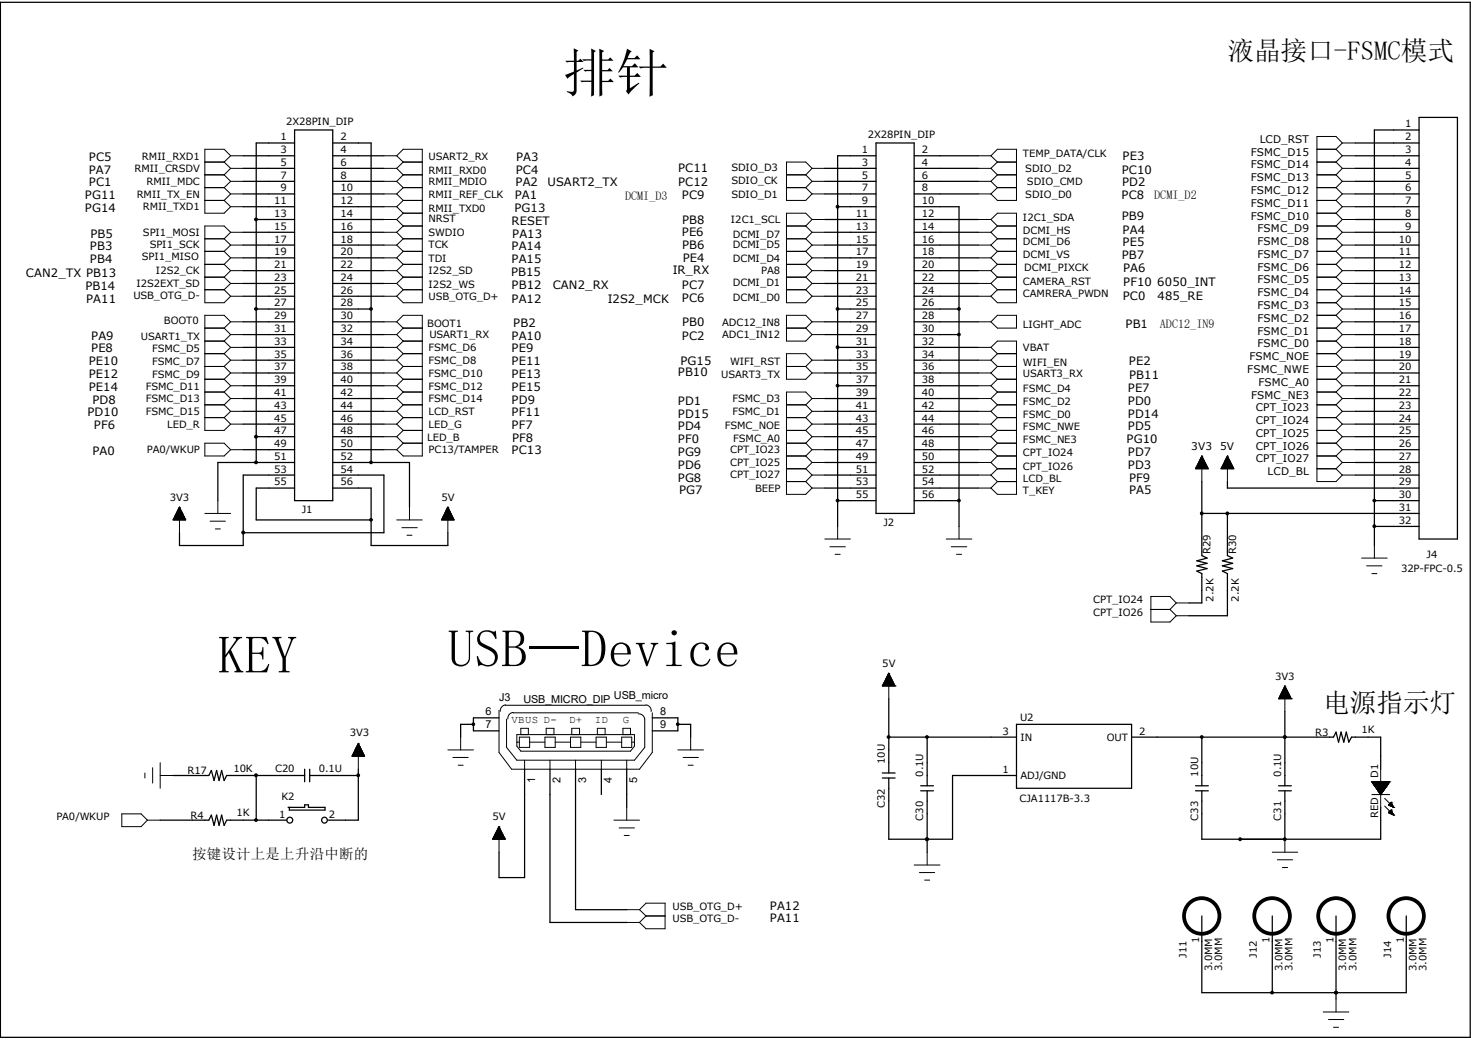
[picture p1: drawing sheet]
<svg xmlns="http://www.w3.org/2000/svg" width="297mm" height="210mm" viewBox="0 0 297 210" stroke-linecap="round" stroke-linejoin="round" font-family="sans-serif">
<g fill="none" stroke="#000" stroke-width=".25">
<path d="M.1 .5h296.7v209h-296.7zM49.1 31.5h10.4M49.1 34h10.4M49.1 36.6h10.4M49.1 39.2h10.4M59.5 26.2h7.7v74.9h-7.7zM59.5 28.9h-7.8v64.5M67.2 28.9h7.7v64.5M67.2 31.5h10.3M67.2 34h10.3M67.2 36.6h10.3M67.2 39.2h10.3"/>
<path d="M166.5 34h10.4M166.5 36.6h10.4M166.5 39.2h10.4M176.9 28.9h7.7v74.8h-7.7zM176.9 31.5h-7.8v74.8M184.6 31.5h12.9M184.6 34h12.9M184.6 36.6h12.9M184.6 39.2h12.9M273.6 28.9h12.9M273.6 31.5h12.9M273.6 34h12.9"/>
<path d="M273.6 36.6h12.9M273.6 39.2h12.9M286.5 23.7h7.8v85.1h-7.8zM286.5 26.2h-9v84M49.1 41.7h10.4M49.1 46.9h10.4M49.1 49.5h10.4M49.1 52.1h10.4M49.1 54.7h10.4M49.1 57.2h10.4M49.1 59.8h10.4M51.7 44.3h7.8"/>
<path d="M67.2 41.7h10.3M67.2 44.3h10.3M67.2 46.9h10.3M67.2 49.5h10.3M67.2 52.1h10.3M67.2 54.7h10.3M67.2 57.2h10.3M67.2 59.8h10.3M166.5 44.3h10.4M166.5 46.9h10.4M166.5 49.5h10.4M166.5 52.1h10.4"/>
<path d="M166.5 54.7h10.4M166.5 57.2h10.4M166.5 59.8h10.4M169.1 41.7h7.8M184.6 41.7h9v64.6M184.6 44.3h12.9M184.6 46.9h12.9M184.6 49.5h12.9M184.6 52.1h12.9M184.6 54.7h12.9M184.6 57.2h12.9M184.6 59.8h12.9"/>
<path d="M273.6 41.7h12.9M273.6 44.3h12.9M273.6 46.9h12.9M273.6 49.5h12.9M273.6 52.1h12.9M273.6 54.7h12.9M273.6 57.2h12.9M273.6 59.8h12.9M49.1 65h10.4M49.1 67.6h10.4M49.1 70.1h10.4M49.1 72.7h10.4"/>
<path d="M49.1 75.3h10.4M49.1 77.9h10.4M51.7 62.4h7.8M67.2 62.4h7.7M67.2 65h10.3M67.2 67.6h10.3M67.2 70.1h10.3M67.2 72.7h10.3M67.2 75.3h10.3M67.2 77.9h10.3M166.5 65h10.4M166.5 67.6h10.4"/>
<path d="M166.5 72.7h10.4M166.5 75.3h10.4M169.1 62.4h7.8M169.1 70.1h7.8M169.1 77.9h7.8M184.6 62.4h9M184.6 65h12.9M184.6 67.6h9M184.6 70.1h12.9M184.6 72.7h12.9M184.6 75.3h12.9M184.6 77.9h12.9"/>
<path d="M273.6 62.4h12.9M273.6 65h12.9M273.6 67.6h12.9M273.6 70.1h12.9M273.6 72.7h12.9M273.6 75.3h12.9M273.6 77.9h12.9M49.1 80.5h10.4M49.1 83.1h10.4M49.1 85.6h10.4M49.1 90.8h10.4M51.7 88.2h7.8"/>
<path d="M59.5 93.4h-15.5v7.7M59.5 95.9h-10.4v14.3h-12.9v-2.6M59.5 98.6h-7.8v6.4h23.2M67.2 80.5h10.3M67.2 83.1h10.3M67.2 85.6h10.3M67.2 88.2h10.3M67.2 90.8h10.3M67.2 93.4h15.5v9M67.2 95.9h10.3v11.7h-28.4M67.2 98.6h7.7v11.6h15.5v-2.6M166.5 80.5h10.4"/>
<path d="M166.5 83.1h10.4M166.5 85.6h10.4M166.5 88.2h10.4M166.5 90.8h10.4M166.5 93.4h10.4M166.5 95.9h10.4M166.5 98.6h10.4M184.6 80.5h12.9M184.6 83.1h12.9M184.6 85.6h12.9M184.6 88.2h12.9M184.6 90.8h12.9"/>
<path d="M184.6 93.4h12.9M184.6 95.9h12.9M184.6 98.6h12.9M242.7 97.2v15l1 .5-2.1 .5 2.1 .5-2.1 .6 2.1 .5-2.1 .5 1.1 .5v6h-2.6M247.8 97.2v1.4h38.7M273.6 80.5h12.9M273.6 83.1h12.9M273.6 85.6h12.9M273.6 88.2h12.9M273.6 90.8h12.9M273.6 93.4h12.9M273.6 95.9h12.9"/>
<path d="M169.1 101.1h7.8M184.6 101.1h9M242.7 103.7h43.8M247.8 103.7v8.5l1.1 .5-2.1 .5 2.1 .5-2.1 .6 2.1 .5-2.1 .5 1 .5v8.5h-7.7M277.5 101.1h9M277.5 106.3h9M34.9 156.6h7.3l.5-1 .5 2 .5-2 .5 2 .5-2 .6 2 .5-1h15.7M51.7 156.6v9M61.5 155.3v2.6M62.5 156.6h9.8M62.5 155.3v2.6M72.3 155.3v10.3h-6.1"/>
<path d="M95.6 146.3h-2.6v2.5M100.8 144.9h-5.2v2.7h5.2M105.9 155.3v21.9h-5.1v-5.1M111 155.3v31h15.5M116.2 155.3v28.4h10.3M121.4 155.3v5.1M126.5 155.3v7.7M131.7 144.9h5.2v2.7h-5.2M136.9 146.3h2.5v2.5M178.1 157.1h2.6M178.1 156.1h2.6M179.5 148.8h25.7"/>
<path d="M179.5 141.1v15M185.9 159.7h2.6M185.9 158.7h2.6M187.2 148.8v9.9M187.2 159.7v12.4M205.2 146.3h23.3v12.9h-23.3zM205.2 156.6h-12.9v12.9h-12.8v-12.4M228.5 148.8h40.7l.5-1 .6 2.1 .5-2.1 .5 2.1 .5-2.1 .5 2.1 .6-1.1h5.9v6.5M241.4 159.7h2.6M241.4 158.7h2.6M242.7 159.7v9.8h36.1v-6.5M242.7 148.8v9.9"/>
<path d="M258.1 159.7h2.6M258.1 158.7h2.6M259.4 148.8h.1M259.4 143.7v15M259.4 159.7v9.8M32.3 165.6h9.9l.5-1 .5 2.1 .5-2.1 .5 2.1 .5-2.1 .6 2.1 .5-1.1h12.1M58.2 163h.1M58.4 163h3.1v-.5h.8v.5h3.3v.6h-7.2zM187.2 169.5h.1M259.4 169.5h.1M242.7 185v15.4h41.2v-15.4M256.9 185v15.4"/>
<path d="M269.7 185v16.7M269.7 200.4h.1"/>
<circle cx="58.5" cy="165.6" r=".59"/>
<circle cx="65.5" cy="165.6" r=".58"/>
</g>
<g fill="none" stroke="#000" stroke-width=".2">
<path d="M41.4 32.7h3.9M41.4 35.3h3.9M41.4 37.9h3.9M45.3 32.7l1.3 1.3M45.3 37.9l1.3 1.3M45.3 35.3l1.3 1.3M46.6 31.5l-1.3-1.4h-3.9v13h3.9l1.3-1.4M46.6 31.5h2.5M46.6 34h2.5M46.6 36.6h2.5M46.6 39.2h2.5M46.6 34l-1.3 1.3"/>
<path d="M46.6 39.2l-1.3 1.3M46.6 36.6l-1.3 1.3M46.6 31.5l-1.3 1.2M77.5 31.5h2.6M77.5 34h2.6M77.5 36.6h2.6M77.5 39.2h2.6M80.1 31.5l1.3-1.4h3.9v31h-3.9l-1.3-1.3M80.1 31.5l1.3 1.2M80.1 34l1.3 1.3M80.1 39.2l1.3 1.3M80.1 36.6l1.3 1.3"/>
<path d="M81.4 32.7h3.9M81.4 35.3h3.9M81.4 37.9h3.9M81.4 32.7l-1.3 1.3M81.4 37.9l-1.3 1.3M81.4 35.3l-1.3 1.3M158.8 35.3h3.9M158.8 37.9h3.9M162.7 35.3l1.3 1.3M162.7 37.9l1.3 1.3M164 34l-1.3-1.3h-3.9v7.8h3.9l1.3-1.3M164 34h2.5"/>
<path d="M164 36.6h2.5M164 39.2h2.5M164 36.6l-1.3 1.3M164 34l-1.3 1.3M197.5 31.5h2.6M197.5 34h2.6M197.5 36.6h2.6M197.5 39.2h2.6M200.1 31.5l1.3-1.4h3.8v10.4h-3.8l-1.3-1.3M200.1 36.6l1.3 1.3M200.1 34l1.3 1.3M200.1 31.5l1.3 1.2"/>
<path d="M201.4 32.7h3.8M201.4 35.3h3.8M201.4 37.9h3.8M201.4 35.3l-1.3 1.3M201.4 37.9l-1.3 1.3M201.4 32.7l-1.3 1.3M265.9 30.1h3.8M265.9 32.7h3.8M265.9 35.3h3.8M265.9 37.9h3.8M269.7 30.1l1.3 1.4M269.7 32.7l1.3 1.3"/>
<path d="M269.7 35.3l1.3 1.3M269.7 37.9l1.3 1.3M271 28.9h2.6M271 28.9l-1.3 1.2M271 28.9l-1.3-1.3h-3.8v69.6h3.8l1.3-1.3M271 31.5h2.6M271 31.5l-1.3 1.2M271 34h2.6M271 34l-1.3 1.3M271 36.6h2.6M271 36.6l-1.3 1.3M271 39.2h2.6"/>
<path d="M271 39.2l-1.3 1.3M41.4 40.5h3.9M41.4 48.2h3.9M41.4 50.8h3.9M41.4 53.4h3.9M41.4 56h3.9M41.4 58.5h3.9M45.3 58.5l1.3 1.3M45.3 53.4l1.3 1.3M45.3 56l1.3 1.2M45.3 48.2l1.3 1.3M45.3 50.8l1.3 1.3"/>
<path d="M45.3 40.5l1.3 1.2M46.6 41.7h2.5M46.6 46.9l-1.3-1.3h-3.9v15.5h3.9l1.3-1.3M46.6 46.9h2.5M46.6 49.5h2.5M46.6 52.1h2.5M46.6 54.7h2.5M46.6 57.2h2.5M46.6 59.8h2.5M46.6 54.7l-1.3 1.3M46.6 57.2l-1.3 1.3M46.6 46.9l-1.3 1.3"/>
<path d="M46.6 49.5l-1.3 1.3M46.6 52.1l-1.3 1.3M77.5 41.7h2.6M77.5 44.3h2.6M77.5 46.9h2.6M77.5 49.5h2.6M77.5 52.1h2.6M77.5 54.7h2.6M77.5 57.2h2.6M77.5 59.8h2.6M80.1 54.7l1.3 1.3M80.1 57.2l1.3 1.3"/>
<path d="M80.1 52.1l1.3 1.3M80.1 44.3l1.3 1.3M80.1 49.5l1.3 1.3M80.1 46.9l1.3 1.3M80.1 41.7l1.3 1.4M81.4 40.5h3.9M81.4 43.1h3.9M81.4 45.6h3.9M81.4 48.2h3.9M81.4 50.8h3.9M81.4 53.4h3.9M81.4 56h3.9"/>
<path d="M81.4 58.5h3.9M81.4 58.5l-1.3 1.3M81.4 53.4l-1.3 1.3M81.4 56l-1.3 1.2M81.4 50.8l-1.3 1.3M81.4 43.1l-1.3 1.2M81.4 48.2l-1.3 1.3M81.4 45.6l-1.3 1.3M81.4 40.5l-1.3 1.2M158.8 45.6h3.9M158.8 48.2h3.9M158.8 50.8h3.9"/>
<path d="M158.8 53.4h3.9M158.8 56h3.9M158.8 58.5h3.9M162.7 45.6l1.3 1.3M162.7 58.5l1.3 1.3M162.7 53.4l1.3 1.3M162.7 48.2l1.3 1.3M162.7 50.8l1.3 1.3M162.7 56l1.3 1.2M164 44.3l-1.3-1.2h-3.9v18h3.9l1.3-1.3M164 44.3h2.5M164 46.9h2.5"/>
<path d="M164 49.5h2.5M164 52.1h2.5M164 54.7h2.5M164 57.2h2.5M164 59.8h2.5M164 46.9l-1.3 1.3M164 54.7l-1.3 1.3M164 44.3l-1.3 1.3M164 49.5l-1.3 1.3M164 52.1l-1.3 1.3M164 57.2l-1.3 1.3M197.5 44.3h2.6"/>
<path d="M197.5 46.9h2.6M197.5 49.5h2.6M197.5 52.1h2.6M197.5 54.7h2.6M197.5 57.2h2.6M197.5 59.8h2.6M200.1 44.3l1.3-1.2h3.8v18h-3.8l-1.3-1.3M200.1 44.3l1.3 1.3M200.1 57.2l1.3 1.3M200.1 52.1l1.3 1.3M200.1 54.7l1.3 1.3M200.1 49.5l1.3 1.3"/>
<path d="M200.1 46.9l1.3 1.3M201.4 45.6h3.8M201.4 48.2h3.8M201.4 50.8h3.8M201.4 53.4h3.8M201.4 56h3.8M201.4 58.5h3.8M201.4 56l-1.3 1.2M201.4 58.5l-1.3 1.3M201.4 50.8l-1.3 1.3M201.4 53.4l-1.3 1.3M201.4 48.2l-1.3 1.3"/>
<path d="M201.4 45.6l-1.3 1.3M265.9 40.5h3.8M265.9 43.1h3.8M265.9 45.6h3.8M265.9 48.2h3.8M265.9 50.8h3.8M265.9 53.4h3.8M265.9 56h3.8M265.9 58.5h3.8M269.7 40.5l1.3 1.2M269.7 43.1l1.3 1.2M269.7 45.6l1.3 1.3"/>
<path d="M269.7 48.2l1.3 1.3M269.7 50.8l1.3 1.3M269.7 53.4l1.3 1.3M269.7 56l1.3 1.2M269.7 58.5l1.3 1.3M271 41.7h2.6M271 41.7l-1.3 1.4M271 44.3h2.6M271 44.3l-1.3 1.3M271 46.9h2.6M271 46.9l-1.3 1.3M271 49.5h2.6"/>
<path d="M271 49.5l-1.3 1.3M271 52.1h2.6M271 52.1l-1.3 1.3M271 54.7h2.6M271 54.7l-1.3 1.3M271 57.2h2.6M271 57.2l-1.3 1.3M271 59.8h2.6M271 59.8l-1.3 1.3M41.4 66.3h3.9M41.4 68.9h3.9M41.4 71.4h3.9"/>
<path d="M41.4 74h3.9M41.4 76.6h3.9M41.4 79.2h3.9M45.3 66.3l1.3 1.3M45.3 76.6l1.3 1.3M45.3 74l1.3 1.3M45.3 71.4l1.3 1.3M45.3 68.9l1.3 1.2M45.3 79.2l1.3 1.3M46.6 65l-1.3-1.3h-3.9v23.2h3.9l1.3-1.3M46.6 65h2.5M46.6 67.6h2.5"/>
<path d="M46.6 70.1h2.5M46.6 72.7h2.5M46.6 75.3h2.5M46.6 77.9h2.5M46.6 67.6l-1.3 1.3M46.6 77.9l-1.3 1.3M46.6 75.3l-1.3 1.3M46.6 72.7l-1.3 1.3M46.6 70.1l-1.3 1.3M46.6 65l-1.3 1.3M77.5 65h2.6M77.5 67.6h2.6"/>
<path d="M77.5 70.1h2.6M77.5 72.7h2.6M77.5 75.3h2.6M77.5 77.9h2.6M80.1 65l1.3-1.3h3.9v28.4h-3.9l-1.3-1.3M80.1 77.9l1.3 1.3M80.1 75.3l1.3 1.3M80.1 72.7l1.3 1.3M80.1 70.1l1.3 1.3M80.1 67.6l1.3 1.3M80.1 65l1.3 1.3M81.4 66.3h3.9"/>
<path d="M81.4 68.9h3.9M81.4 71.4h3.9M81.4 74h3.9M81.4 76.6h3.9M81.4 79.2h3.9M81.4 76.6l-1.3 1.3M81.4 74l-1.3 1.3M81.4 71.4l-1.3 1.3M81.4 68.9l-1.3 1.2M81.4 66.3l-1.3 1.3M81.4 79.2l-1.3 1.3M158.8 66.3h3.9"/>
<path d="M158.8 74h3.9M162.7 66.3l1.3 1.3M162.7 74l1.3 1.3M164 65l-1.3-1.3h-3.9v5.2h3.9l1.3-1.3M164 65h2.5M164 67.6h2.5M164 72.7l-1.3-1.3h-3.9v5.2h3.9l1.3-1.3M164 72.7h2.5M164 75.3h2.5M164 72.7l-1.3 1.3M164 65l-1.3 1.3M197.5 65h2.6"/>
<path d="M197.5 70.1h2.6M197.5 72.7h2.6M197.5 75.3h2.6M197.5 77.9h2.6M200.1 65l1.3-1.3h3.8v2.6h-3.8zM200.1 70.1l1.3-1.2h3.8v30.9h-3.8l-1.3-1.2M200.1 77.9l1.3 1.3M200.1 70.1l1.3 1.3M200.1 72.7l1.3 1.3M200.1 75.3l1.3 1.3M201.4 71.4h3.8M201.4 74h3.8"/>
<path d="M201.4 76.6h3.8M201.4 79.2h3.8M201.4 76.6l-1.3 1.3M201.4 79.2l-1.3 1.3M201.4 71.4l-1.3 1.3M201.4 74l-1.3 1.3M265.9 61.1h3.8M265.9 63.7h3.8M265.9 66.3h3.8M265.9 68.9h3.8M265.9 71.4h3.8M265.9 74h3.8"/>
<path d="M265.9 76.6h3.8M265.9 79.2h3.8M269.7 61.1l1.3 1.3M269.7 63.7l1.3 1.3M269.7 66.3l1.3 1.3M269.7 68.9l1.3 1.2M269.7 71.4l1.3 1.3M269.7 74l1.3 1.3M269.7 76.6l1.3 1.3M269.7 79.2l1.3 1.3M271 62.4h2.6M271 62.4l-1.3 1.3"/>
<path d="M271 65h2.6M271 65l-1.3 1.3M271 67.6h2.6M271 67.6l-1.3 1.3M271 70.1h2.6M271 70.1l-1.3 1.3M271 72.7h2.6M271 72.7l-1.3 1.3M271 75.3h2.6M271 75.3l-1.3 1.3M271 77.9h2.6M271 77.9l-1.3 1.3"/>
<path d="M41.4 81.7h3.9M41.4 84.3h3.9M41.4 89.5h3.9l1.3 1.3-1.3 1.3h-3.9zM45.3 81.7l1.3 1.4M45.3 84.3l1.3 1.3M46.6 80.5h2.5M46.6 83.1h2.5M46.6 85.6h2.5M46.6 90.8h2.5M46.6 83.1l-1.3 1.2M46.6 80.5l-1.3 1.2M77.5 80.5h2.6"/>
<path d="M77.5 83.1h2.6M77.5 85.6h2.6M77.5 88.2h2.6M77.5 90.8h2.6M80.1 83.1l1.3 1.2M80.1 80.5l1.3 1.2M80.1 85.6l1.3 1.3M80.1 88.2l1.3 1.3M81.4 81.7h3.9M81.4 84.3h3.9M81.4 86.9h3.9M81.4 89.5h3.9"/>
<path d="M81.4 81.7l-1.3 1.4M81.4 84.3l-1.3 1.3M81.4 89.5l-1.3 1.3M81.4 86.9l-1.3 1.3M158.8 81.7h3.9M158.8 84.3h3.9M158.8 86.9h3.9M158.8 89.5h3.9M158.8 92.1h3.9M158.8 94.7h3.9M158.8 97.2h3.9M162.7 84.3l1.3 1.3"/>
<path d="M162.7 89.5l1.3 1.3M162.7 92.1l1.3 1.3M162.7 94.7l1.3 1.2M162.7 81.7l1.3 1.4M162.7 86.9l1.3 1.3M162.7 97.2l1.3 1.4M164 80.5l-1.3-1.3h-3.9v20.6h3.9l1.3-1.2M164 80.5h2.5M164 83.1h2.5M164 85.6h2.5M164 88.2h2.5M164 90.8h2.5"/>
<path d="M164 93.4h2.5M164 95.9h2.5M164 85.6l-1.3 1.3M164 90.8l-1.3 1.3M164 93.4l-1.3 1.3M164 95.9l-1.3 1.3M164 80.5l-1.3 1.2M164 83.1l-1.3 1.2M164 88.2l-1.3 1.3M164 98.6h2.5M197.5 80.5h2.6M197.5 83.1h2.6"/>
<path d="M197.5 85.6h2.6M197.5 88.2h2.6M197.5 90.8h2.6M197.5 93.4h2.6M197.5 95.9h2.6M197.5 98.6h2.6M200.1 83.1l1.3 1.2M200.1 85.6l1.3 1.3M200.1 88.2l1.3 1.3M200.1 90.8l1.3 1.3M200.1 93.4l1.3 1.3M200.1 95.9l1.3 1.3"/>
<path d="M200.1 80.5l1.3 1.2M201.4 81.7h3.8M201.4 84.3h3.8M201.4 86.9h3.8M201.4 89.5h3.8M201.4 92.1h3.8M201.4 94.7h3.8M201.4 97.2h3.8M201.4 97.2l-1.3 1.4M201.4 81.7l-1.3 1.4M201.4 84.3l-1.3 1.3M201.4 86.9l-1.3 1.3"/>
<path d="M201.4 89.5l-1.3 1.3M201.4 92.1l-1.3 1.3M201.4 94.7l-1.3 1.2M241.4 94.6h2.5M241.4 94.5v.2M241.5 94.5h2.3M241.5 94.4h2.3M241.5 94.3v.4M241.6 94.3h2.2M241.6 94.2h2.1M241.6 94.1v.6M241.7 94.1h2"/>
<path d="M241.7 94h1.9M241.7 93.9v.8M241.8 93.9h1.7M241.9 93.8h1.6M241.9 93.7v1M241.9 93.7h1.6M241.9 93.6h1.5M241.9 93.5v1.2M242 93.5h1.3M242.1 93.4h1.2M242.1 93.2v1.5M242.1 93.3h1.1"/>
<path d="M242.1 93.1h1.1M242.1 93v1.7M242.2 93h.9M242.3 93h.8M242.3 92.8v1.9M242.3 92.8h.7M242.4 92.8h.6M242.4 92.6v2.1M242.4 92.6h.5M242.4 92.5h.5v2.2M242.4 92.4v2.3M242.5 92.5h.3"/>
<path d="M242.6 92.3h.2M242.6 92.2v2.5M242.6 92.2h.1M242.7 92.1h.1M242.7 92.1l-1.3 2.6h2.6M242.7 92.1v5.1M242.7 92.1l1.3 2.6M242.8 92.3v2.4M243 92.7v2M243.1 92.9v1.8M243.2 93.1v1.6M243.3 93.3v1.4"/>
<path d="M243.4 93.5v1.2M243.5 93.7v1M243.6 93.9v.8M243.7 94.1v.6M243.8 94.4v.3M243.9 94.5v.2M246.6 94.6h2.4M246.6 94.5v.2M246.6 94.5h2.4M246.7 94.4h2.3M246.7 94.3v.4M246.8 94.3h2.1"/>
<path d="M246.8 94.2h2.1M246.9 94h1.9M246.9 93.9v.8M247 93.9h1.7M247 93.8h1.7M247 93.7v1M247.1 93.7h1.5M247.1 93.6h1.4M247.1 93.5v1.2M247.1 93.5h1.4M247.2 93.4h1.3M247.2 93.2v1.5"/>
<path d="M247.3 93.3h1.1M247.3 93.1h1.1M247.4 93h.8M247.4 92.8v1.9M247.5 92.8h.7M247.5 92.8h.6M247.5 92.6v2.1M247.6 92.6h.5M247.6 92.5h.4v2.2M247.6 92.4v2.3M247.6 92.5h.4M247.7 92.3h.2"/>
<path d="M247.7 92.2v2.5M247.8 92.2h.1M247.8 92.1h.1M247.8 92.1l1.3 2.6h-2.6zM247.8 92.1v5.1M247.9 92.3v2.4M248.1 92.7v2M248.2 92.9v1.8M248.3 93h-.9l-.1 1.7M248.4 93.1v1.6M248.5 93.3v1.4M248.5 93.5v1.2"/>
<path d="M248.7 93.7v1M248.8 93.9v.8M248.8 94.1h-2v.6M248.9 94.1v.6M249 94.4v.3M249 94.5v.2M265.9 81.7h3.8M265.9 84.3h3.8M265.9 86.9h3.8M265.9 89.5h3.8M265.9 92.1h3.8M265.9 94.7h3.8"/>
<path d="M269.7 81.7l1.3 1.4M269.7 84.3l1.3 1.3M269.7 86.9l1.3 1.3M269.7 89.5l1.3 1.3M269.7 92.1l1.3 1.3M269.7 94.7l1.3 1.2M271 90.8l-1.3 1.3M271 80.5h2.6M271 80.5l-1.3 1.2M271 83.1h2.6M271 83.1l-1.3 1.2M271 85.6h2.6"/>
<path d="M271 85.6l-1.3 1.3M271 88.2h2.6M271 88.2l-1.3 1.3M271 90.8h2.6M271 93.4h2.6M271 93.4l-1.3 1.3M271 95.9h2.6M35 104.9h2.5M35.1 104.7h2.3M35.1 104.6v.4M35.1 104.6h2.2M35.2 104.5h2.1"/>
<path d="M35.2 104.4v.6M35.3 104.4h1.9M35.3 104.3h1.9M35.3 104.2v.8M35.3 104.2h1.8M35.4 104.1h1.6M35.4 104v1M35.5 104h1.5M35.5 103.9h1.5M35.6 103.7h1.3M35.6 103.5v1.5M35.6 103.6h1.2"/>
<path d="M35.7 103.5h1M35.7 103.3v1.7M35.8 103.4h.9M35.8 103.3h.9v1.7M35.8 103.1v1.9M35.9 103.2h.7M35.9 103.1h.6M35.9 102.9v2.1M36 103h.5M36 102.9h.4M36 102.7v2.3M36.1 102.7h.3"/>
<path d="M36.1 102.7h.2M36.1 102.5v2.5M36.2 102.5h.1M36.2 102.4h.1M36.2 102.4l1.3 2.6h-2.6zM36.2 102.4v5.2M36.3 102.6v2.4M36.4 102.8v2.2M36.5 103v2M36.7 103.4v1.6M36.9 103.6v1.4M36.9 103.8h-1.3l-.1 1.2"/>
<path d="M37 103.8v1.2M37 104.1v.9M37.2 104.3v.7M37.3 104.4v.6M37.4 104.7v.3M37.4 104.8h-2.3l-.1 .2M37.5 104.9v.1M41.4 103.7h5.2M42.4 105.2h3.1M43.5 106.8h1M44 101.1v2.6M80.1 105h5.2"/>
<path d="M81.2 106.6h3M82.2 108.1h1M82.7 102.4v2.6M89.2 104.9h2.5M89.2 104.8v.2M89.2 104.8h2.4M89.3 104.7h2.3M89.3 104.6v.4M89.3 104.6h2.2M89.4 104.5h2M89.4 104.4v.6M89.5 104.4h1.9"/>
<path d="M89.5 104.3h1.9M89.5 104.2v.8M89.5 104.2h1.8M89.6 104.1h1.6M89.6 104v1M89.7 104h1.5v1M89.7 103.9h1.4M89.7 103.8v1.2M89.7 103.8h1.4M89.8 103.7h1.3M89.8 103.5v1.5M89.8 103.6h1.2"/>
<path d="M89.9 103.5h1M89.9 103.3v1.7M90 103.4h.9M90 103.3h.8v1.7M90 103.1v1.9M90 103.2h.8M90.1 103.1h.6M90.1 102.9v2.1M90.2 103h.5M90.2 102.9h.4M90.2 102.7v2.3M90.3 102.7h.3"/>
<path d="M90.3 102.5v2.5M90.4 102.5h.1M90.4 102.4h.1M90.4 102.4l1.3 2.6h-2.5zM90.4 102.4v5.2M90.6 102.6v2.4M90.6 102.8v2.2M90.7 103v2M90.9 103.4v1.6M91.1 103.6v1.4M91.1 103.8v1.2M91.4 104.3v.7"/>
<path d="M91.4 104.4v.6M91.6 104.7v.3M91.7 104.9v.1M166.5 108.8h5.2M167.6 110.4h3.1M168.6 111.9h1M169.1 106.3v2.5M191.1 108.8h5.1M192.1 110.4h3.1M193.1 111.9h1M193.6 106.3v2.5M274.9 112.7h5.2"/>
<path d="M275.9 114.3h3.1M277 115.8h1M277.5 110.2v2.5M178.1 138.5h.1M178.1 138.5h2.6M178.2 138.5h2.5M178.2 138.3h2.4M178.2 138.3v.2M178.3 138.3h2.3M178.4 138.2h2.1M178.4 138v.5M178.4 138h2.1"/>
<path d="M178.5 138h1.9M178.5 137.8v.7M178.5 137.8h1.9M178.6 137.8h1.7M178.7 137.5h1.5M178.7 137.5v1M178.8 137.3h1.3M178.8 137.2v1.3M178.8 137.2h1.3M178.9 137.1h1.1v1.4M178.9 136.9v1.6M178.9 137h1.1"/>
<path d="M179 136.9h.9M179 136.8v1.7M179 136.8h.8M179.1 136.7h.7M179.2 136.5h.5M179.2 136.4v2.1M179.2 136.4h.4M179.3 136.3h.3M179.3 136.1v2.4M179.3 136.2h.2M179.4 136.1h.1v2.4M179.4 135.9v2.6"/>
<path d="M179.5 136h.1M179.5 135.9v5.2M179.5 135.9l-1.4 2.6M179.5 135.9l1.2 2.6M179.6 136.3v2.2M179.7 136.4v2.1M179.7 136.6h-.6v1.9M179.8 136.7v1.8M179.9 136.9v1.6M180.1 137.3v1.2M180.2 137.5v1M180.3 137.7h-1.7v.8"/>
<path d="M180.3 137.7v.8M180.4 137.9v.6M180.5 138.1v.4M180.6 138.3v.2M180.7 138.5h.1M232.4 123.1h3.8M236.2 123.1l1.3 1.2M237.5 121.8h2.6M237.5 121.8l-1.3 1.3M237.5 121.8l-1.3-1.4h-3.8v5.2h3.8l1.3-1.3M237.5 124.3h2.6M258.7 140v1.1"/>
<path d="M258.7 140h1.5M258.8 139.9h1.3M258.8 139.8v1.3M258.8 139.8h1.3M258.9 139.7h1.1M258.9 139.6v1.5M258.9 139.6h1.1M259 139.5h.9v1.6M259 139.4v1.7M259 139.4h.8M259.1 139.3h.7M259.1 139.1v2"/>
<path d="M259.1 139.2h.7M259.2 139.1h.5M259.2 138.9v2.2M259.2 139h.4M259.3 138.9h.3M259.3 138.7v2.4M259.3 138.8h.2M259.4 138.5v5.2M259.4 138.7h.1M259.4 138.6h.1M259.4 138.5l-1.3 2.6M259.4 138.5l1.3 2.6"/>
<path d="M259.5 138.6v2.5M259.6 138.9v2.2M259.7 139.1v2M259.8 139.2v1.9M260 139.7v1.4M260.1 139.9v1.2M29.3 156.1v1M30.8 155v3.1M32.3 156.6h2.6M32.3 154v5.2M71.1 152.7h2.5M71.2 152.5h2.3"/>
<path d="M71.2 152.4h2.3v.3M71.2 152.4v.3M71.3 152.3h2.1M71.3 152.2h2.1v.5M71.3 152.1v.6M71.4 152.1h1.9M71.4 152h1.9v.7M71.4 151.9v.8M71.5 151.9h1.7M71.5 151.8h1.7v.9M71.5 151.7v1M71.6 151.7h1.5"/>
<path d="M71.6 152.7v-1.1h1.5v1.1M71.7 151.5h1.3M71.7 151.4h1.3v1.3M71.7 151.3v1.4M71.8 151.3h1.1M71.8 151.2h1.1v1.5M71.8 151v1.7M71.9 151h.9M71.9 151h.9v1.7M71.9 150.9v1.8M72 150.9h.7M72.1 150.7h.6v2"/>
<path d="M72.1 150.7v2M72.1 150.7h.5M72.1 150.5h.5v2.2M72.1 150.5v2.2M72.2 150.5h.3M72.2 150.4h.3v2.3M72.2 150.2v2.5M72.3 150.2h.1M72.3 150.1h.1M72.3 150.1v5.2M72.3 150.1l-1.2 2.6h2.5M72.3 150.1l1.3 2.6"/>
<path d="M90.4 151.4h5.2M91.4 153h3.1M92.5 154.5h1M93 148.8v2.6M100.8 143.4v8.5l2.5 3.4h25.8l2.6-3.4v-8M102 142.4h28.4M102.1 142.4a1.13 1.13 0 0 0-1.1 1.2M103.6 143.9h25.3M103.6 143.9a1.07 1.07 0 0 0-1.1 1.3M104.4 148.3h23.7v2.4l-.8 1h-22.1l-.8-1zM104.4 149.9h.5M104.9 148.8h2v2.1h-2z"/>
<path d="M105.2 148.3v-1.2h1.5v1.2M105.9 153.5v1.8M106.9 149.9h3.1M110 148.8h2.1v2.1h-2.1zM110.3 148.3v-1.2h1.5v1.2M111 153.5v1.8M112.1 149.9h3.1M115.2 148.8h2.1v2.1h-2.1zM115.4 148.3v-1.2h1.6v1.2M116.2 153.5v1.8M117.3 149.9h3.1M120.4 148.8h2v2.1h-2z"/>
<path d="M120.6 148.3v-1.2h1.6v1.2M121.4 153.5v1.8M122.4 149.9h3.1M125.5 148.8h2.1v2.1h-2.1zM125.8 148.3v-1.2h1.5v1.2M126.5 153.5v1.8M127.6 149.9h.5M128.9 144.2a1.2 1.2 0 0 1 1.3 1v5.7l-2.1 2.6h-23.7l-2.1-2.6v-5.7M130.4 142.3a1.09 1.09 0 0 1 1 1.3M136.9 151.4h5.1M137.9 153h3.1M138.9 154.5h1.1"/>
<path d="M139.4 148.8v2.6M258.1 141.1h.1M258.1 141.1h2.6M258.2 141.1h2.5M258.3 141h2.3M258.3 140.8v.3M258.3 140.8h2.3M258.4 140.8h2.1M258.4 140.6v.5M258.4 140.6h2.1M258.4 140.5h2v.6M258.4 140.5v.6"/>
<path d="M258.5 140.5h1.8M258.6 140.3h1.7M258.6 140.2v.9M258.6 140.2h1.7M258.7 140.1h1.5M260.2 140.1v1M260.3 140.3v.8M260.5 140.7v.4M260.6 140.9v.2M260.7 141.1h.1M277 157.9h.1M277 157.9l1.8 2.5"/>
<path d="M277 157.9h3.6M277 157.9v.1h3.5M277.1 158.1h3.4M277.1 157.9v.1h3.4M277.1 157.9v.2M277.2 158.2h3.2M277.2 157.9v.3h3.2M277.2 157.9l.1 .5h3M277.2 158.3h3.1M277.3 157.9v.6h2.9M277.4 157.9v.6h2.8v-.6M277.5 157.9v.7h2.6"/>
<path d="M277.5 158.5h2.6M277.5 157.9v.8h2.5M277.5 158.7h2.5M277.6 157.9v.9h2.4M277.7 157.9v1h2.2v-1M277.7 157.9v1.1h2.2M277.7 159h2.1M277.7 157.9v1.1M277.8 157.9v1.2h2M277.8 159h2M277.9 157.9v1.3M277.9 157.9v1.4h1.8v-1.4"/>
<path d="M277.9 159.2h1.8M278 157.9v1.4h1.6M278 157.9v1.5h1.6M278.1 157.9v1.6h1.4M278.1 159.5h1.4M278.1 157.9v1.7M278.2 157.9v1.7h1.2M278.2 159.6h1.2M278.2 157.9v1.8h1.2v-1.8M278.3 157.9v1.9h1M278.3 159.8h1M278.3 157.9v2"/>
<path d="M278.4 159.9h.8M278.4 157.9v2M278.4 157.9v2.2M278.5 157.9v2.2M278.5 157.9v2.3M278.6 157.9v2.4M278.6 157.9v2.5M278.7 157.9v2.5M278.8 155.3v7.7M278.8 157.9v2.5M278.9 157.9v2.4M278.9 157.9v2.3"/>
<path d="M279 157.9v2.2M279.1 157.9v2.1M279.1 157.9v2h-.7M279.2 157.9v1.9M279.3 157.9v1.9M279.4 157.9v1.6M279.5 157.9v1.6M279.5 157.9v1.5M279.6 157.9v1.4M279.7 157.9v1.2M279.8 157.9v1.1M280 157.9v.8"/>
<path d="M280.1 157.9v.7M280.2 157.9v.5M280.3 157.9v.4M280.3 157.9v.3M280.4 157.9v.2M280.5 157.9v.1M280.5 157.9h.1M280.6 157.9h.1M280.6 157.9l-1.8 2.5M24.6 164.3h3.9l1.3 1.3-1.3 1.3h-3.9zM29.8 165.6h2.5M99.5 169.4l2.5 .1"/>
<path d="M99.5 169.3v.2M99.6 169.3h2.3M99.6 169.2h2.3M99.6 169.1v.4M99.7 169.1h2.2M99.7 169h2.1M99.7 168.9v.6M99.7 168.9h2M99.8 168.8h1.8M99.9 168.6h1.7v.9M99.9 168.5v1M99.9 168.5h1.6"/>
<path d="M100 168.4h1.5M100 168.3v1.2M100.1 168.3h1.3M100.1 168.2h1.2M100.1 168v1.5M100.2 168.1h1.1M100.2 168h1.1M100.2 167.8v1.7M100.3 167.9h.9M100.3 167.8h.8M100.3 167.6v1.9M100.4 167.7h.7"/>
<path d="M100.5 167.6h.5M100.5 167.4v2.1M100.5 167.5h.5M100.5 167.4h.5M100.5 167.2v2.3M100.6 167.3h.3M100.6 167.2h.2M100.6 167v2.5M100.7 167h.1M100.8 167h.1M100.8 166.9v5.2M100.8 166.9l1.2 2.6h-2.6z"/>
<path d="M100.8 167.1v2.4M101 167.3v2.2M101 167.5v2M101.1 167.7v1.8M101.3 167.9v1.6M101.3 168.1v1.4M101.5 168.4v1.1M101.6 168.7h-1.7l-.1 .8M101.6 168.8v.7M101.8 169v.5M101.9 169.2v.3M124 165.6h5.1"/>
<path d="M125 167.2h3.1M126 168.7h1M126.5 163v2.6M184.6 174.7h5.2M185.6 176.2h3.1M186.7 177.7h1M187.2 172.1v2.6M256.9 172.1h5.1M257.9 173.6h3.1M258.9 175.2h1.1M259.4 169.5v2.6M277 160.4h3.6"/>
<path d="M278.4 160h.7M278.5 160.1h.6M278.5 160.1h.5M278.6 160.2h.4M278.6 160.3h.3M278.7 160.4h.2M278.7 160.4h.1M278.8 160.4h.1M279.6 161.2l1.5 1.6M279.6 162.8l1.5 1.5M280.3 164.1h.1M280.3 162.5h.1"/>
<path d="M280.3 164.1l1.1 .5M280.3 164.1h.8M280.3 164h.8M280.3 162.5l1.1 .5M280.3 162.5h.8M280.5 162.3v.3M280.5 163.9v.3M280.6 164.2h.6M280.6 163.7h.4M280.6 162.7h.6M280.6 162.2h.4M280.8 163.6v.7"/>
<path d="M280.9 163.6h.1M280.9 162h.1M280.9 163.6l.5 1M280.9 163.6l-.6 .5M280.9 163.6v.7h.3M280.9 162.1l-.1 .7M280.9 162v.8h.3M280.9 162l.5 1M280.9 162l-.6 .5M280.9 163.6l.1 .8h.3v.1M280.9 163.7h-.1v.6h.4M280.9 163.7h-.2v.6"/>
<path d="M280.9 162.2h-.2v.5M280.9 162.1h-.1v.6h.4M280.9 162v.8h.4v.2M281 163.8h-.4v.4M281 162.3h-.4v.4M281 162.3h-.5v.3M281 163.9h-.5v.3M281 162.3v.6M281 163.8v.6M281.1 162.4h-.7v.2h.8v.4M281.1 164h-.7v.1l.8 .1v.3M281.1 162.3v.6"/>
<path d="M281.1 163.9v.5M281.1 162.5v.4M281.1 164v.5M281.2 164.5l.1 .1M281.2 162.9l.1 .1M281.4 164.6h.1M281.4 163h.1M126.5 183.7h2.6M126.5 186.3h2.6M129.1 183.7l1.3 1.3M129.1 183.7l1.3-1.3h3.9v5.1h-3.9l-1.3-1.2M130.4 185h3.9"/>
<path d="M130.4 185l-1.3 1.3M267.2 204.3h5.1M268.2 205.9h3.1M269.2 207.4h1.1M269.7 201.7v2.6"/>
</g>
<g fill="none" stroke="#000" stroke-width=".76">
<circle cx="242.6" cy="185" r="3.6"/>
<circle cx="256.8" cy="185" r="3.6"/>
<circle cx="269.7" cy="185" r="3.6"/>
<circle cx="283.9" cy="185" r="3.6"/>
</g>
<g fill="#000" stroke="#000" stroke-width=".2">
<circle cx="51.7" cy="44.3" r=".29"/>
<circle cx="169.1" cy="41.7" r=".29"/>
<circle cx="51.7" cy="62.4" r=".29"/>
<circle cx="74.9" cy="62.4" r=".28"/>
<circle cx="169.1" cy="70.1" r=".29"/>
<circle cx="169.1" cy="77.9" r=".28"/>
<circle cx="169.1" cy="62.4" r=".28"/>
<circle cx="193.6" cy="67.5" r=".28"/>
<circle cx="193.6" cy="62.4" r=".28"/>
<circle cx="51.7" cy="88.2" r=".3"/>
<circle cx="51.7" cy="93.4" r=".29"/>
<circle cx="74.9" cy="93.4" r=".28"/>
<circle cx="49.1" cy="107.5" r=".3"/>
<circle cx="74.9" cy="105" r=".28"/>
<circle cx="169.1" cy="101.1" r=".28"/>
<circle cx="193.6" cy="101.1" r=".28"/>
<circle cx="242.6" cy="103.7" r=".29"/>
<circle cx="247.8" cy="103.7" r=".29"/>
<circle cx="277.5" cy="106.3" r=".29"/>
<circle cx="277.5" cy="101.1" r=".28"/>
<circle cx="51.7" cy="156.5" r=".3"/>
<circle cx="72.3" cy="156.5" r=".29"/>
<circle cx="95.6" cy="146.2" r=".28"/>
<circle cx="136.8" cy="146.2" r=".28"/>
<circle cx="179.4" cy="148.8" r=".29"/>
<circle cx="187.2" cy="148.8" r=".29"/>
<circle cx="242.6" cy="148.8" r=".28"/>
<circle cx="259.4" cy="148.8" r=".28"/>
<circle cx="51.7" cy="165.6" r=".29"/>
<circle cx="187.2" cy="169.5" r=".3"/>
<circle cx="250.4" cy="169.5" r=".29"/>
<circle cx="259.4" cy="169.5" r=".29"/>
<circle cx="256.8" cy="200.4" r=".29"/>
<circle cx="269.8" cy="200.4" r=".29"/>
</g>
<g font-size="10.7">
<text x="113.7" y="18.5">排针</text>
<text x="44" y="135.9">KEY</text>
<text x="90.4" y="134.7">USB—Device</text>
</g>
<g font-size="5.4">
<text x="247.8" y="12.1">液晶接口-FSMC模式</text>
<text x="267.2" y="143.7">电源指示灯</text>
</g>
<text font-size="2.9" x="38.8" y="173.4">按键设计上是上升沿中断的</text>
<g font-size="2.5">
<text x="126.2" y="40.5">DCMI_D3</text>
<text x="233" y="40.2">DCMI_D2</text>
<text x="234.2" y="66.3">ADC12_IN9</text>
</g>
<g font-size="2.3">
<text x="17.9" y="35.1">PA7</text>
<text x="18" y="32.5">PC5</text>
<text x="104.1" y="35.1">PC4</text>
<text x="104.2" y="32.5">PA3</text>
<text x="136.9" y="34.8">PC11</text>
<text x="226.5" y="35.1">PC10</text>
<text x="226.7" y="32.2">PE3</text>
<text x="17.1" y="40.2">PG11</text>
<text x="18" y="37.6">PC1</text>
<text x="103.9" y="40.2">PA1</text>
<text x="104.1" y="37.6">PA2</text>
<text x="110.5" y="37.6">USART2_TX</text>
<text x="136.9" y="37.6">PC12</text>
<text x="137.7" y="40.2">PC9</text>
<text x="226.5" y="40.2">PC8</text>
<text x="226.5" y="37.6">PD2</text>
<text x="17.1" y="42.8">PG14</text>
<text x="18.2" y="48">PB5</text>
<text x="103.3" y="45.4">RESET</text>
<text x="103.4" y="48">PA13</text>
<text x="103.9" y="42.8">PG13</text>
<text x="137.7" y="47.7">PE6</text>
<text x="137.7" y="45.1">PB8</text>
<text x="226.5" y="44.3">PB9</text>
<text x="226.7" y="47.2">PA4</text>
<text x="18.2" y="50.5">PB3</text>
<text x="18.2" y="53.1">PB4</text>
<text x="103.3" y="53.1">PA15</text>
<text x="103.3" y="50.5">PA14</text>
<text x="137.7" y="50.3">PB6</text>
<text x="137.8" y="52.9">PE4</text>
<text x="226.5" y="52.3">PB7</text>
<text x="226.7" y="49.8">PE5</text>
<text x="5.2" y="56">CAN2_TX PB13</text>
<text x="17.2" y="58.5">PB14</text>
<text x="103.2" y="55.7">PB15</text>
<text x="103.3" y="58.3">PB12</text>
<text x="111.6" y="58.3">CAN2_RX</text>
<text x="135.8" y="55.4">IR_RX</text>
<text x="137.7" y="58.3">PC7</text>
<text x="226.8" y="54.9">PA6</text>
<text x="226.8" y="57.8">PF10</text>
<text x="233.7" y="57.8">6050_INT</text>
<text x="17.4" y="61.1">PA11</text>
<text x="103.3" y="61.1">PA12</text>
<text x="122.7" y="61.1">I2S2_MCK</text>
<text x="137.7" y="60.9">PC6</text>
<text x="137.7" y="65.8">PB0</text>
<text x="226.7" y="60.6">PC0</text>
<text x="233.7" y="60.6">485_RE</text>
<text x="18.4" y="68.6">PA9</text>
<text x="18.4" y="71.2">PE8</text>
<text x="103.3" y="68.6">PA10</text>
<text x="103.3" y="71.2">PE9</text>
<text x="103.6" y="66">PB2</text>
<text x="137.7" y="68.6">PC2</text>
<text x="227.3" y="66.3">PB1</text>
<text x="17.9" y="73.8">PE10</text>
<text x="17.9" y="76.3">PE12</text>
<text x="103.3" y="73.8">PE11</text>
<text x="103.3" y="76.3">PE13</text>
<text x="136.9" y="75.8">PB10</text>
<text x="137.4" y="73.8">PG15</text>
<text x="227.9" y="73.8">PE2</text>
<text x="228" y="76.6">PB11</text>
<text x="17.9" y="78.9">PE14</text>
<text x="18.7" y="81.5">PD8</text>
<text x="103.3" y="78.9">PE15</text>
<text x="103.3" y="81.5">PD9</text>
<text x="136.9" y="81.8">PD1</text>
<text x="227.7" y="79.2">PE7</text>
<text x="227.7" y="81.8">PD0</text>
<text x="17.7" y="84.1">PD10</text>
<text x="19" y="86.7">PF6</text>
<text x="103.3" y="84.1">PF11</text>
<text x="103.3" y="86.7">PF7</text>
<text x="103.4" y="89.2">PF8</text>
<text x="136.9" y="84.3">PD15</text>
<text x="136.9" y="86.9">PD4</text>
<text x="136.9" y="89.5">PF0</text>
<text x="227.5" y="89.5">PG10</text>
<text x="227.7" y="84.3">PD14</text>
<text x="227.7" y="86.9">PD5</text>
<text x="18.7" y="91.8">PA0</text>
<text x="103.3" y="91.6">PC13</text>
<text x="136.9" y="92.1">PG9</text>
<text x="136.9" y="94.7">PD6</text>
<text x="227.7" y="92.1">PD7</text>
<text x="227.7" y="94.7">PD3</text>
<text x="136.9" y="97.2">PG8</text>
<text x="137.1" y="99.8">PG7</text>
<text x="228" y="99.8">PA5</text>
<text x="228" y="97.2">PF9</text>
<text x="155.5" y="183.7">PA12</text>
<text x="155.5" y="186.3">PA11</text>
</g>
<g font-size="2.2">
<text x="100.8" y="141.6">J3</text>
<text x="105.7" y="141.9">USB_MICRO_DIP</text>
<text x="124" y="141.1">USB_micro</text>
<text x="98" y="144.4">6</text>
<text x="98" y="147.1">7</text>
<text x="103.3" y="146">VBUS D-</text>
<text x="114.9" y="146">D+</text>
<text x="120.1" y="146">ID</text>
<text x="125.8" y="146">G</text>
<text x="133.3" y="144.4">8</text>
<text x="133.3" y="147.1">9</text>
<text x="108" y="158.1" transform="rotate(-90 108 158.1)">1</text>
<text x="113.2" y="158.1" transform="rotate(-90 113.2 158.1)">2</text>
<text x="118.4" y="158.1" transform="rotate(-90 118.4 158.1)">3</text>
<text x="123.5" y="158.1" transform="rotate(-90 123.5 158.1)">4</text>
<text x="128.7" y="158.1" transform="rotate(-90 128.7 158.1)">5</text>
</g>
<g font-size="2.1">
<text x="254.3" y="28.9">LCD_RST</text>
<text x="252.6" y="31.5">FSMC_D15</text>
<text x="252.6" y="34">FSMC_D14</text>
<text x="252.6" y="36.6">FSMC_D13</text>
<text x="252.6" y="39.2">FSMC_D12</text>
<text x="252.6" y="41.7">FSMC_D11</text>
<text x="252.6" y="44.3">FSMC_D10</text>
<text x="253.9" y="46.9">FSMC_D9</text>
<text x="253.9" y="49.5">FSMC_D8</text>
<text x="253.9" y="52.1">FSMC_D7</text>
<text x="253.9" y="54.7">FSMC_D6</text>
<text x="253.9" y="57.2">FSMC_D5</text>
<text x="253.9" y="59.8">FSMC_D4</text>
<text x="253.9" y="62.4">FSMC_D3</text>
<text x="253.9" y="65">FSMC_D2</text>
<text x="253.9" y="67.6">FSMC_D1</text>
<text x="253.9" y="70.1">FSMC_D0</text>
<text x="251.8" y="75.3">FSMC_NWE</text>
<text x="252.3" y="72.7">FSMC_NOE</text>
<text x="254.1" y="77.9">FSMC_A0</text>
<text x="252.6" y="80.5">FSMC_NE3</text>
<text x="253.5" y="83.1">CPT_IO23</text>
<text x="253.5" y="85.6">CPT_IO24</text>
<text x="253.5" y="88.2">CPT_IO25</text>
<text x="240.5" y="90.8">3V3</text>
<text x="246.4" y="90.8">5V</text>
<text x="253.5" y="90.8">CPT_IO26</text>
<text x="253.5" y="93.4">CPT_IO27</text>
<text x="255.9" y="95.9">LCD_BL</text>
</g>
<g font-size="2">
<text x="56.6" y="28.4">1</text>
<text x="57.8" y="25.2">2X28PIN_DIP</text>
<text x="68.8" y="28.4">2</text>
<text x="175.2" y="27.8">2X28PIN_DIP</text>
<text x="283.7" y="25.7">1</text>
<text x="283.7" y="28.4">2</text>
<text x="27.2" y="34.8">RMII_CRSDV</text>
<text x="28.7" y="32.2">RMII_RXD1</text>
<text x="56.6" y="30.9">3</text>
<text x="56.6" y="33.5">5</text>
<text x="68.8" y="30.9">4</text>
<text x="68.8" y="33.5">6</text>
<text x="86.5" y="32.2">USART2_RX</text>
<text x="86.5" y="35">RMII_RXD0</text>
<text x="147.7" y="34.5">SDIO_D3</text>
<text x="174" y="30.9">1</text>
<text x="174" y="33.5">3</text>
<text x="186.1" y="30.9">2</text>
<text x="186.1" y="33.5">4</text>
<text x="206.5" y="31.7">TEMP_DATA/CLK</text>
<text x="207" y="34.8">SDIO_D2</text>
<text x="283.7" y="30.9">3</text>
<text x="283.7" y="33.5">4</text>
<text x="27.6" y="40">RMII_TX_EN</text>
<text x="29.6" y="37.4">RMII_MDC</text>
<text x="55.4" y="41.2">11</text>
<text x="56.6" y="36.1">7</text>
<text x="56.6" y="38.6">9</text>
<text x="68.8" y="36.1">8</text>
<text x="68.8" y="38.6">10</text>
<text x="68.8" y="41.2">12</text>
<text x="86.5" y="40">RMII_REF_CLK</text>
<text x="86.5" y="37.4">RMII_MDIO</text>
<text x="147.7" y="37.1">SDIO_CK</text>
<text x="147.7" y="39.9">SDIO_D1</text>
<text x="174" y="36.1">5</text>
<text x="174" y="38.6">7</text>
<text x="174" y="41.2">9</text>
<text x="186.1" y="36.1">6</text>
<text x="186.1" y="38.6">8</text>
<text x="186.1" y="41.2">10</text>
<text x="207" y="39.9">SDIO_D0</text>
<text x="207.4" y="37.4">SDIO_CMD</text>
<text x="283.7" y="36.1">5</text>
<text x="283.7" y="38.6">6</text>
<text x="283.7" y="41.2">7</text>
<text x="28.8" y="42.5">RMII_TXD1</text>
<text x="28.9" y="47.7">SPI1_MOSI</text>
<text x="55.4" y="43.8">13</text>
<text x="55.4" y="46.4">15</text>
<text x="68.8" y="43.8">14</text>
<text x="68.8" y="46.4">16</text>
<text x="86.5" y="44.8">NRST</text>
<text x="86.5" y="47.7">SWDIO</text>
<text x="86.5" y="42.8">RMII_TXD0</text>
<text x="147.6" y="45.1">I2C1_SCL</text>
<text x="148" y="48">DCMI_D7</text>
<text x="172.8" y="43.8">11</text>
<text x="172.8" y="46.4">13</text>
<text x="186.1" y="43.8">12</text>
<text x="186.1" y="46.4">14</text>
<text x="206.5" y="44.6">I2C1_SDA</text>
<text x="206.5" y="47.2">DCMI_HS</text>
<text x="283.7" y="43.8">8</text>
<text x="283.7" y="46.4">9</text>
<text x="28.7" y="52.6">SPI1_MISO</text>
<text x="30.2" y="50">SPI1_SCK</text>
<text x="55.4" y="49">17</text>
<text x="55.4" y="51.6">19</text>
<text x="68.8" y="49">18</text>
<text x="68.8" y="51.6">20</text>
<text x="86.5" y="52.8">TDI</text>
<text x="86.5" y="50">TCK</text>
<text x="148" y="50">DCMI_D5</text>
<text x="148" y="52.9">DCMI_D4</text>
<text x="172.8" y="49">15</text>
<text x="172.8" y="51.6">17</text>
<text x="186.1" y="49">16</text>
<text x="186.1" y="51.6">18</text>
<text x="206.5" y="52.1">DCMI_VS</text>
<text x="206.5" y="49.5">DCMI_D6</text>
<text x="282.5" y="49">10</text>
<text x="282.5" y="51.6">11</text>
<text x="27.6" y="58">I2S2EXT_SD</text>
<text x="31.5" y="55.4">I2S2_CK</text>
<text x="55.4" y="54.1">21</text>
<text x="55.4" y="56.7">23</text>
<text x="55.4" y="59.3">25</text>
<text x="68.8" y="54.1">22</text>
<text x="68.8" y="56.7">24</text>
<text x="68.8" y="59.3">26</text>
<text x="86.5" y="55.4">I2S2_SD</text>
<text x="86.5" y="58.2">I2S2_WS</text>
<text x="148" y="57.7">DCMI_D1</text>
<text x="153.7" y="55.4">PA8</text>
<text x="172.8" y="54.1">19</text>
<text x="172.8" y="56.7">21</text>
<text x="172.8" y="59.3">23</text>
<text x="186.1" y="54.1">20</text>
<text x="186.1" y="56.7">22</text>
<text x="186.1" y="59.3">24</text>
<text x="206.5" y="57.5">CAMERA_RST</text>
<text x="206.8" y="54.6">DCMI_PIXCK</text>
<text x="282.5" y="54.1">12</text>
<text x="282.5" y="56.7">13</text>
<text x="282.5" y="59.3">14</text>
<text x="26.9" y="60.3">USB_OTG_D-</text>
<text x="33.1" y="65.5">BOOT0</text>
<text x="55.4" y="61.9">27</text>
<text x="55.4" y="64.5">29</text>
<text x="68.8" y="61.9">28</text>
<text x="68.8" y="64.5">30</text>
<text x="86.3" y="66">BOOT1</text>
<text x="86.5" y="60.6">USB_OTG_D+</text>
<text x="145.8" y="65.7">ADC12_IN8</text>
<text x="148" y="60.9">DCMI_D0</text>
<text x="172.8" y="61.9">25</text>
<text x="172.8" y="64.5">27</text>
<text x="186.1" y="61.9">26</text>
<text x="186.1" y="64.5">28</text>
<text x="206.5" y="60">CAMRERA_PWDN</text>
<text x="282.5" y="61.9">15</text>
<text x="282.5" y="64.5">16</text>
<text x="28.4" y="68.6">USART1_TX</text>
<text x="30.7" y="71.2">FSMC_D5</text>
<text x="55.4" y="67">31</text>
<text x="55.4" y="69.6">33</text>
<text x="68.8" y="67">32</text>
<text x="68.8" y="69.6">34</text>
<text x="86.5" y="70.9">FSMC_D6</text>
<text x="86.7" y="68.3">USART1_RX</text>
<text x="145.8" y="68.3">ADC1_IN12</text>
<text x="172.8" y="67">29</text>
<text x="172.8" y="69.6">31</text>
<text x="186.1" y="67">30</text>
<text x="186.1" y="69.6">32</text>
<text x="206.5" y="66.2">LIGHT_ADC</text>
<text x="206.5" y="70.9">VBAT</text>
<text x="282.5" y="67">17</text>
<text x="282.5" y="69.6">18</text>
<text x="30.7" y="76.3">FSMC_D9</text>
<text x="30.7" y="73.7">FSMC_D7</text>
<text x="55.4" y="72.2">35</text>
<text x="55.4" y="74.8">37</text>
<text x="55.4" y="77.4">39</text>
<text x="68.8" y="72.2">36</text>
<text x="68.8" y="74.8">38</text>
<text x="68.8" y="77.4">40</text>
<text x="86.5" y="76.1">FSMC_D10</text>
<text x="86.5" y="73.5">FSMC_D8</text>
<text x="145.6" y="76.3">USART3_TX</text>
<text x="147.4" y="73.7">WIFI_RST</text>
<text x="172.8" y="72.2">33</text>
<text x="172.8" y="74.8">35</text>
<text x="172.8" y="77.4">37</text>
<text x="186.1" y="72.2">34</text>
<text x="186.1" y="74.8">36</text>
<text x="186.1" y="77.4">38</text>
<text x="206.5" y="74">WIFI_EN</text>
<text x="206.5" y="76.1">USART3_RX</text>
<text x="282.5" y="72.2">19</text>
<text x="282.5" y="74.8">20</text>
<text x="282.5" y="77.4">21</text>
<text x="29.4" y="78.7">FSMC_D11</text>
<text x="29.4" y="83.8">FSMC_D15</text>
<text x="29.4" y="81.2">FSMC_D13</text>
<text x="55.4" y="79.9">41</text>
<text x="55.4" y="82.5">43</text>
<text x="68.8" y="79.9">42</text>
<text x="68.8" y="82.5">44</text>
<text x="86.5" y="78.7">FSMC_D12</text>
<text x="86.5" y="83.8">LCD_RST</text>
<text x="86.5" y="81.2">FSMC_D14</text>
<text x="147.9" y="81.2">FSMC_D3</text>
<text x="147.9" y="83.8">FSMC_D1</text>
<text x="172.8" y="79.9">39</text>
<text x="172.8" y="82.5">41</text>
<text x="186.1" y="79.9">40</text>
<text x="186.1" y="82.5">42</text>
<text x="206.5" y="79.2">FSMC_D4</text>
<text x="206.5" y="81.7">FSMC_D2</text>
<text x="282.5" y="79.9">22</text>
<text x="282.5" y="82.5">23</text>
<text x="33.8" y="86.4">LED_R</text>
<text x="55.4" y="85.1">45</text>
<text x="55.4" y="87.7">47</text>
<text x="68.8" y="85.1">46</text>
<text x="68.8" y="87.7">48</text>
<text x="86.3" y="89">LED_B</text>
<text x="86.5" y="86.4">LED_G</text>
<text x="146.3" y="86.7">FSMC_NOE</text>
<text x="148" y="89.2">FSMC_A0</text>
<text x="172.8" y="85.1">43</text>
<text x="172.8" y="87.7">45</text>
<text x="186.1" y="85.1">44</text>
<text x="186.1" y="87.7">46</text>
<text x="206.5" y="84.3">FSMC_D0</text>
<text x="206.5" y="86.9">FSMC_NWE</text>
<text x="206.5" y="89.5">FSMC_NE3</text>
<text x="282.5" y="85.1">24</text>
<text x="282.5" y="87.7">25</text>
<text x="29.7" y="91.6">PA0/WKUP</text>
<text x="55.4" y="90.3">49</text>
<text x="55.4" y="92.8">51</text>
<text x="55.4" y="95.4">53</text>
<text x="68.8" y="90.3">50</text>
<text x="68.8" y="92.8">52</text>
<text x="68.8" y="95.4">54</text>
<text x="86.5" y="91.6">PC13/TAMPER</text>
<text x="147.4" y="91.6">CPT_IO23</text>
<text x="147.4" y="94.1">CPT_IO25</text>
<text x="172.8" y="90.3">47</text>
<text x="172.8" y="92.8">49</text>
<text x="172.8" y="95.4">51</text>
<text x="186.1" y="90.3">48</text>
<text x="186.1" y="92.8">50</text>
<text x="186.1" y="95.4">52</text>
<text x="206.5" y="92.1">CPT_IO24</text>
<text x="206.5" y="94.9">CPT_IO26</text>
<text x="282.5" y="90.3">26</text>
<text x="282.5" y="92.8">27</text>
<text x="282.5" y="95.4">28</text>
<text x="34.3" y="101.1">3V3</text>
<text x="55.4" y="98">55</text>
<text x="68.8" y="98">56</text>
<text x="89.1" y="101.1">5V</text>
<text x="147.4" y="96.4">CPT_IO27</text>
<text x="152.4" y="99.3">BEEP</text>
<text x="172.8" y="98">53</text>
<text x="172.8" y="100.6">55</text>
<text x="186.1" y="98">54</text>
<text x="186.1" y="100.6">56</text>
<text x="206.5" y="99.8">T_KEY</text>
<text x="206.5" y="97.2">LCD_BL</text>
<text x="282.5" y="98">29</text>
<text x="282.5" y="100.6">30</text>
<text x="60.9" y="103.7">J1</text>
<text x="178.4" y="106.3">J2</text>
<text x="282.5" y="103.2">31</text>
<text x="282.5" y="105.7">32</text>
<text x="244.4" y="111.9" transform="rotate(-90 244.4 111.9)">R29</text>
<text x="249.6" y="111.9" transform="rotate(-90 249.6 111.9)">R30</text>
<text x="288" y="112.7">J4</text>
<text x="282.9" y="115.5">32P-FPC-0.5</text>
<text x="220.7" y="121.7">CPT_IO24</text>
<text x="220.7" y="124.3">CPT_IO26</text>
<text x="245" y="121.5" transform="rotate(-90 245 121.5)">2.2K</text>
<text x="250.2" y="121.5" transform="rotate(-90 250.2 121.5)">2.2K</text>
<text x="178.1" y="134.7">5V</text>
<text x="257.5" y="137.2">3V3</text>
<text x="70.7" y="148.6">3V3</text>
<text x="202.4" y="148.3">3</text>
<text x="206" y="145.5">U2</text>
<text x="206" y="149.6">IN</text>
<text x="223.5" y="149.6">OUT</text>
<text x="230" y="148.3">2</text>
<text x="265.6" y="148.6">R3</text>
<text x="274.9" y="148">1K</text>
<text x="47.1" y="155.8">10K</text>
<text x="55.5" y="155.8">C20</text>
<text x="64.3" y="155.8">0.1U</text>
<text x="178.6" y="154.3" transform="rotate(-90 178.6 154.3)">10U</text>
<text x="37.8" y="156.3">R17</text>
<text x="56.8" y="161.5">K2</text>
<text x="186.4" y="156.8" transform="rotate(-90 186.4 156.8)">0.1U</text>
<text x="202.4" y="156.1">1</text>
<text x="205.9" y="162">CJA1117B-3.3</text>
<text x="206" y="157.4">ADJ/GND</text>
<text x="241.9" y="156.8" transform="rotate(-90 241.9 156.8)">10U</text>
<text x="258.7" y="156.8" transform="rotate(-90 258.7 156.8)">0.1U</text>
<text x="278.3" y="157.1" transform="rotate(-90 278.3 157.1)">D1</text>
<text x="11.4" y="165.6">PA0/WKUP</text>
<text x="38.5" y="165.4">R4</text>
<text x="47.8" y="164.8">1K</text>
<text x="56.3" y="165.3">1</text>
<text x="66.4" y="165.3">2</text>
<text x="99.4" y="165.6">5V</text>
<text x="178.6" y="163.1" transform="rotate(-90 178.6 163.1)">C32</text>
<text x="186.4" y="165.7" transform="rotate(-90 186.4 165.7)">C30</text>
<text x="241.9" y="165.7" transform="rotate(-90 241.9 165.7)">C33</text>
<text x="258.7" y="165.7" transform="rotate(-90 258.7 165.7)">C31</text>
<text x="278.3" y="165.2" transform="rotate(-90 278.3 165.2)">RED</text>
<text x="135.8" y="183.7">USB_OTG_D+</text>
<text x="135.8" y="186.3">USB_OTG_D-</text>
<text x="242.1" y="190.4" transform="rotate(-90 242.1 190.4)">1</text>
<text x="256.3" y="190.4" transform="rotate(-90 256.3 190.4)">1</text>
<text x="269.2" y="190.4" transform="rotate(-90 269.2 190.4)">1</text>
<text x="283.4" y="190.4" transform="rotate(-90 283.4 190.4)">1</text>
<text x="239.6" y="193.4" transform="rotate(-90 239.6 193.4)">J11</text>
<text x="244.7" y="196.1" transform="rotate(-90 244.7 196.1)">3.0MM</text>
<text x="246.8" y="196" transform="rotate(-90 246.8 196)">3.0MM</text>
<text x="253.7" y="193.4" transform="rotate(-90 253.7 193.4)">J12</text>
<text x="258.9" y="196.1" transform="rotate(-90 258.9 196.1)">3.0MM</text>
<text x="260.9" y="196" transform="rotate(-90 260.9 196)">3.0MM</text>
<text x="266.7" y="193.4" transform="rotate(-90 266.7 193.4)">J13</text>
<text x="271.8" y="196.1" transform="rotate(-90 271.8 196.1)">3.0MM</text>
<text x="273.9" y="196" transform="rotate(-90 273.9 196)">3.0MM</text>
<text x="280.9" y="193.4" transform="rotate(-90 280.9 193.4)">J14</text>
<text x="286" y="196.1" transform="rotate(-90 286 196.1)">3.0MM</text>
<text x="288" y="196" transform="rotate(-90 288 196)">3.0MM</text>
</g>
</svg>
